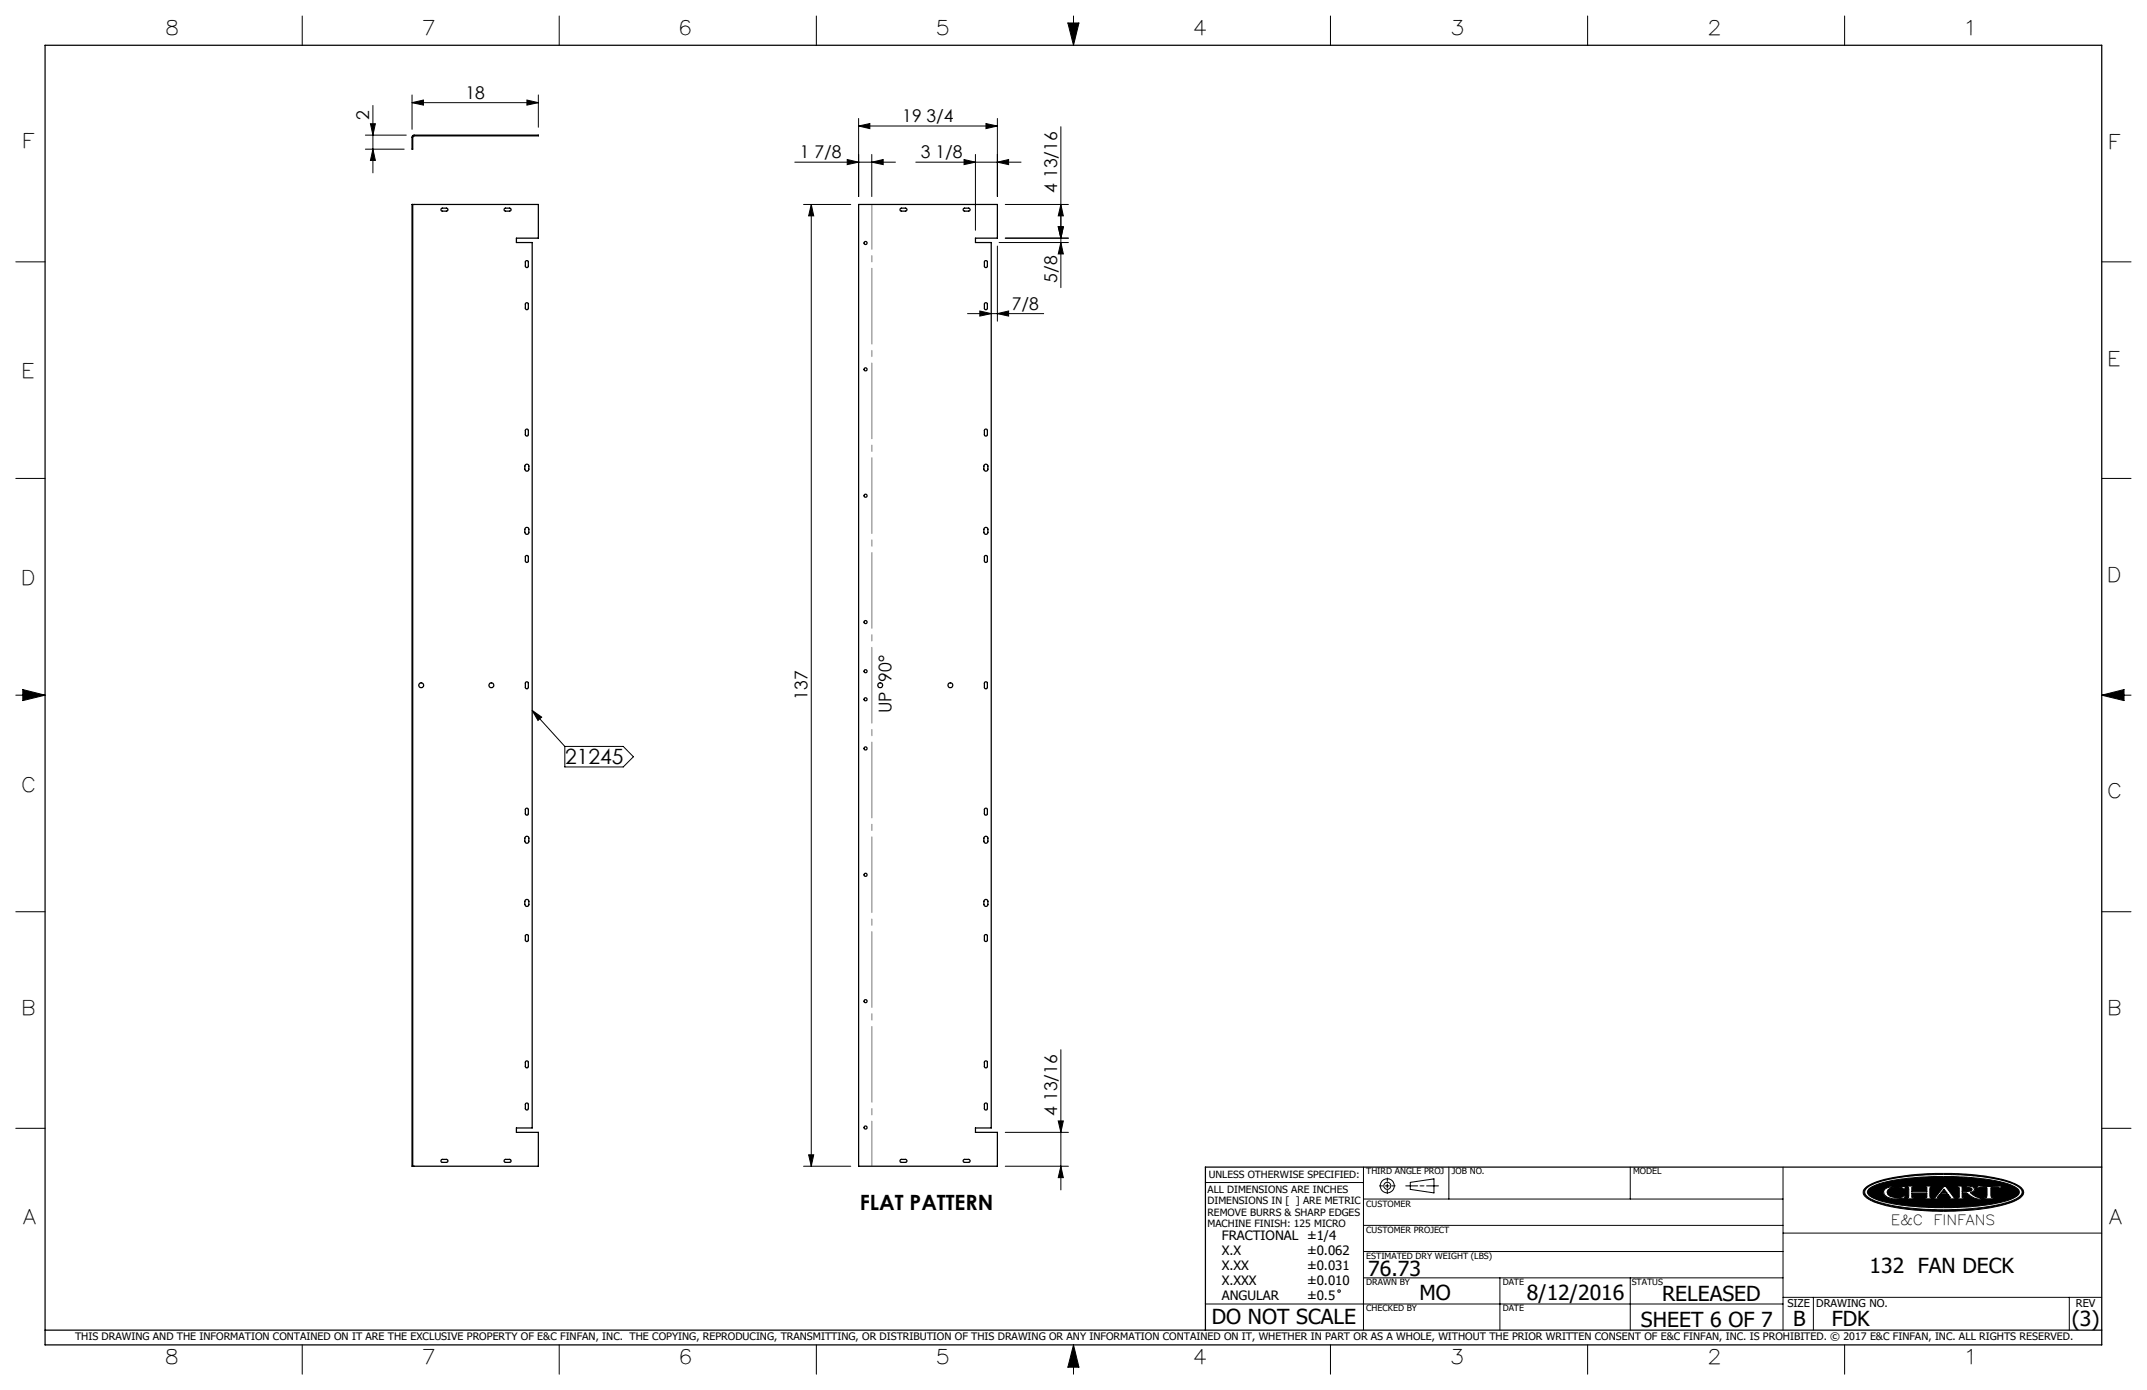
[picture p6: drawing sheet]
<svg xmlns="http://www.w3.org/2000/svg" width="432mm" height="279mm" viewBox="0 0 432 279" stroke-linecap="round" stroke-linejoin="round" font-family="sans-serif">
<g fill="none" stroke="#000" stroke-width=".2">
<path d="M60.8 3.2v5.9M82.9 19.1v6.9M108.3 19.1v6.5M112.5 3.2v5.9M164.2 3.2v5.9M214.8 4.6h2.2l-1.1 4.5zM215.9 3.2v5.9M267.6 3.2v5.9M319.3 3.2v5.9M371 3.2v5.9M73.5 27.2h8.2M73.5 30h7.8"/>
<path d="M74.5 24.9h1l-.5 2.3zM75 21.2v13.5M75 30l.5 2.2h-1zM82.9 20.6l2.3-.5v1zM82.9 20.6h25.4M106 20.1l2.3 .5-2.3 .5zM159.8 32.6h20.3M170.4 32.1l2.3 .5-2.3 .5zM172.7 25.3l2.2-.5v1.1zM172.7 23.8v15.7M172.7 25.3h27.9M175.3 32.6l2.3-.5v1z"/>
<path d="M175.3 31v8.5M184.2 32.6h21.2M193.9 32.1l2.3 .5-2.3 .5zM196.2 31v15.3M198.3 24.8l2.3 .5-2.3 .6zM200.6 32.6l2.2-.5v1zM200.6 23.8v15.7M213.4 25.5v32.3M3.2 52.6h5.9M161.6 41.1h9.5M163.2 41.1l.5 2.3h-1.1zM163.2 41.1v193.3"/>
<path d="M200.6 49.5v15.1M200.9 48.8h14M202.2 47.9h12.7M202.2 41.1h12.7M212.8 45.6h1.1l-.5 2.3zM213.4 41.1l.5 2.3h-1.1zM213.4 48.8l.5 2.2h-1.1zM422.7 52.6h5.9M194.6 63h15.3M197.1 62.5l2.3 .5-2.3 .5zM200.6 63l2.2-.5v1zM3.2 96.2h5.9"/>
<path d="M422.7 96.2h5.9M3.2 139.7h5.9M4.6 138.6l4.5 1.1-4.5 1.1zM422.7 139.7h5.9M422.7 139.7l4.5-1.1v2.2zM107 142.8l1.9 1.3-.7 .7zM107 142.8l6.6 7.2M113.6 150h11.7l2.1 2.1-2.1 2.1h-11.7zM3.2 183.3h5.9M422.7 183.3h5.9M213.4 211v28.2M3.2 226.8h5.9"/>
<path d="M161.6 234.4h9.5M162.6 232.1h1.1l-.5 2.3zM202.2 234.4h12.7M202.2 227.6h12.7M212.8 225.3h1.1l-.5 2.3zM213.4 234.4l.5 2.3h-1.1zM242.4 237.7h31.8M274.2 234.6v32.8M277.4 238.4h.7M278.6 238.4h.8M279 236.8v.7M279 238v.8"/>
<path d="M279 239.3v.6M279.9 238.4h.7M282.7 238.4h2.4M283.6 237.7l4.8-.7v2.8l-4.8-.7zM285.6 238.4h.8M286.9 238.4h2.4M291.4 234.6v6.4M327.9 234.6v6.4M358.6 234.6v32.8M375.3 238.7a16.2 16.2 0 0 1 7.4-2.3 55.4 55.4 0 0 1 21.3 1.1l1.9 .8a1.36 1.36 0 0 1 1.1 1.1 1.36 1.36 0 0 1-.7 1.4 23 23 0 0 1-9.9 2.4l-.5 .1a53.3 53.3 0 0 1-18.2-1.4 4.1 4.1 0 0 1-3-2 1.17 1.17 0 0 1 .6-1.2zM375.4 238.9a12.3 12.3 0 0 1 6-2.1 59.4 59.4 0 0 1 22.1 .7 4.5 4.5 0 0 1 3.1 1.9 1.36 1.36 0 0 1-.9 1.5 27.8 27.8 0 0 1-10.4 2.1l-1.1 .1a48.8 48.8 0 0 1-17.3-1.8l-1.5-.9a.94 .94 0 0 1 0-1.5zM375.8 239a15.4 15.4 0 0 1 7.6-2.1l3.6-.3 3.3-.1a44.5 44.5 0 0 1 14.2 1.7l.8 .4a1.03 1.03 0 0 1 .8 1 1.03 1.03 0 0 1-.8 1 25.5 25.5 0 0 1-9.5 2l-5 .1a43.6 43.6 0 0 1-13.5-1.6l-1.3-.8a.79 .79 0 0 1-.2-1.3z"/>
<path d="M379 239.1a5 5 0 0 1 3.5-.6h.7l-.2 .6-.5-.4a3.4 3.4 0 0 0-2.8 .4l-.2 .5 .2 .5a3.1 3.1 0 0 0 2.8 .5l.4-.3h.3l-.2 .5-.7 .1a3.6 3.6 0 0 1-3.3-.8l-.2-.6zM383.5 238.4h1.6v.2l-.6 .1v.8h3v-.8l-.5-.1v-.2h1.5v.2l-.3 .1-.1 .4 .1 1.5v.1l.3 .1v.2h-1.5v-.2h.4l.1-.2v-.8h-3v.8l.1 .2h.5v.2h-1.6v-.2l.3-.1 .1-.1v-1.5v-.4l-.4-.1zM391 239l.6 .9h-1.3zM391 238.4h.3l1.7 2.3 .5 .1v.2h-1.6v-.2l.4-.1-.5-.6h-1.7l-.5 .7h.6v.2h-1.5v-.2l.5-.1zM393.6 238.4h2.3l.9 .2 .3 .4-.2 .5-.7 .2 1.2 .9 1.1 .2v.2a4.2 4.2 0 0 1-2.9-1.1l-1-.1v.9l.6 .1v.2h-1.6v-.2h.3l.2-.2v-1.8l-.5-.2zM394.6 238.6h.9l.9 .2 .2 .3-.2 .3-1.8 .1zM397.9 238.3l1 .2 3.7-.1-.3 .5h-.2l-.1-.2h-1.6l.1 1.9 .6 .2v.2h-2.2v-.2l.7-.2v-1.8l-1.6-.1-.2 .2h-.3zM402.1 238.9h.1M422.7 226.8h5.9M274.2 256.9h84.4M274.2 251.6h84.4M274.2 246.3h84.4"/>
<path d="M274.2 241h84.4M301.7 256.9v10.5M327.9 256.9v10.5M358.6 247.9h64.1M60.8 270.3v5.9M112.5 270.3v5.9M164.2 270.3v5.9M215.9 270.3v5.9M215.9 270.3l1.1 4.5h-2.2zM242.4 262.1h116.2M267.6 270.3v5.9M319.3 270.3v5.9"/>
<path d="M358.6 260.8h64.1M364.7 260.8v6.6M371 270.3v5.9M416.2 260.8v6.6"/>
<circle cx="279" cy="238.4" r=".71"/>
<circle cx="279" cy="238.4" r="1.41"/>
<circle cx="269.3" cy="259.5" r=".25"/>
</g>
<g fill="none" stroke="#000" stroke-width=".25">
<path d="M9.1 9.1h413.6v261.2h-413.6zM83 27.3l.2-.1h25.1v.1h-25.1l-.2 .3v2.4h-.1zM83 41.1h25.3v6.8h-4.4v.9h3.1v177.9h-3.1v.9h4.4v6.8h-25.3M83 41.1h-.1v193.3h.1M83 41.1v193.3M88.7 42l.2-.2h.9a.3 .3 0 0 1 .3 .3 .3 .3 0 0 1-.3 .3h-.8a.3 .3 0 0 1-.3-.4zM101.4 42l.2-.2h.9a.3 .3 0 0 1 .3 .3 .3 .3 0 0 1-.3 .3h-.8a.3 .3 0 0 1-.3-.4zM105.8 52.4a.3 .3 0 0 1 .5 .3v.8a.3 .3 0 0 1-.3 .3 .3 .3 0 0 1-.3-.3v-.9zM172.7 41.1h27.9v6.8h-4.4v.9h3.2v177.9h-3.2v.9h4.4v6.8h-27.9zM181.2 41.9l.9-.1a.3 .3 0 0 1 .3 .3 .3 .3 0 0 1-.3 .3h-.8a.3 .3 0 0 1-.3-.2 .3 .3 0 0 1 .2-.3zM193.8 41.9l1-.1a.3 .3 0 0 1 .3 .3 .3 .3 0 0 1-.3 .3h-.8a.29 .29 0 0 1-.3-.1 .29 .29 0 0 1 .1-.4zM198 52.5l.1-.1a.3 .3 0 0 1 .5 .3v.8a.3 .3 0 0 1-.3 .3 .3 .3 0 0 1-.3-.3z"/>
<path d="M105.7 61l.1-.1a.3 .3 0 0 1 .5 .2v.8a.3 .3 0 0 1-.3 .4 .3 .3 0 0 1-.3-.4zM198 60.9h.1a.3 .3 0 0 1 .5 .2v.8a.3 .3 0 0 1-.3 .4 .3 .3 0 0 1-.3-.4zM105.7 93.5l.2-.2a.38 .38 0 0 1 .5 .4v.6a.41 .41 0 0 1-.4 .4 .41 .41 0 0 1-.4-.4zM105.7 86.4l.1-.1a.3 .3 0 0 1 .5 .2v.8a.3 .3 0 0 1-.3 .4 .3 .3 0 0 1-.3-.4zM197.9 93.5l.3-.2a.38 .38 0 0 1 .5 .4v.6a.41 .41 0 0 1-.4 .4 .41 .41 0 0 1-.4-.4zM198 86.3h.1a.3 .3 0 0 1 .5 .2v.8a.3 .3 0 0 1-.3 .4 .3 .3 0 0 1-.3-.4zM105.7 106.2l.2-.2a.38 .38 0 0 1 .5 .4v.6a.41 .41 0 0 1-.4 .4 .41 .41 0 0 1-.4-.4zM105.7 111.8l.1-.1a.3 .3 0 0 1 .5 .2v.8a.3 .3 0 0 1-.3 .4 .3 .3 0 0 1-.3-.4zM197.9 106.2l.3-.2a.38 .38 0 0 1 .5 .4v.6a.41 .41 0 0 1-.4 .4 .41 .41 0 0 1-.4-.4zM198 111.7h.1a.3 .3 0 0 1 .5 .2v.8a.3 .3 0 0 1-.3 .4 .3 .3 0 0 1-.3-.4zM105.7 137.2l.1-.1a.3 .3 0 0 1 .5 .2v.8a.3 .3 0 0 1-.3 .4 .3 .3 0 0 1-.3-.4zM198 137.1h.1a.3 .3 0 0 1 .5 .2v.8a.3 .3 0 0 1-.3 .4 .3 .3 0 0 1-.3-.4z"/>
<path d="M105.7 168.2l.2-.1a.38 .38 0 0 1 .5 .4v.6a.41 .41 0 0 1-.4 .4 .41 .41 0 0 1-.4-.4zM105.7 162.6l.1-.1a.3 .3 0 0 1 .5 .2v.8a.3 .3 0 0 1-.3 .4 .3 .3 0 0 1-.3-.4zM198 168.2l.2-.1a.38 .38 0 0 1 .5 .4v.6a.41 .41 0 0 1-.4 .4 .41 .41 0 0 1-.4-.4zM198 162.5h.1a.3 .3 0 0 1 .5 .2v.8a.3 .3 0 0 1-.3 .4 .3 .3 0 0 1-.3-.4zM105.7 180.9l.2-.1a.38 .38 0 0 1 .5 .4v.6a.41 .41 0 0 1-.4 .4 .41 .41 0 0 1-.4-.4zM105.7 188l.1-.1a.3 .3 0 0 1 .5 .2v.8a.3 .3 0 0 1-.3 .4 .3 .3 0 0 1-.3-.4zM198 180.9l.2-.1a.38 .38 0 0 1 .5 .4v.6a.41 .41 0 0 1-.4 .4 .41 .41 0 0 1-.4-.4zM198 187.9h.1a.3 .3 0 0 1 .5 .2v.8a.3 .3 0 0 1-.3 .4 .3 .3 0 0 1-.3-.4zM105.7 213.4l.1-.1a.3 .3 0 0 1 .5 .2v.8a.3 .3 0 0 1-.3 .4 .3 .3 0 0 1-.3-.4zM198 213.3h.1a.3 .3 0 0 1 .5 .2v.8a.3 .3 0 0 1-.3 .4 .3 .3 0 0 1-.3-.4zM88.8 233.1l1-.1a.3 .3 0 0 1 .3 .3 .3 .3 0 0 1-.3 .3h-.8a.3 .3 0 0 1-.3-.2 .3 .3 0 0 1 .1-.3zM101.4 233.2l.2-.2h.9a.3 .3 0 0 1 .3 .3 .3 .3 0 0 1-.3 .3h-.8a.3 .3 0 0 1-.3-.4z"/>
<path d="M105.7 221.9l.1-.1a.3 .3 0 0 1 .5 .2v.8a.3 .3 0 0 1-.3 .3 .3 .3 0 0 1-.3-.3zM181.2 233.1l.9-.1a.3 .3 0 0 1 .3 .3 .3 .3 0 0 1-.3 .3h-.8a.3 .3 0 0 1-.3-.2 .3 .3 0 0 1 .2-.3zM193.9 233.1l.9-.1a.3 .3 0 0 1 .3 .3 .3 .3 0 0 1-.3 .3h-.8a.3 .3 0 0 1-.3-.2 .3 .3 0 0 1 .2-.3zM198 221.8h.1a.3 .3 0 0 1 .5 .2v.8a.3 .3 0 0 1-.3 .3 .3 .3 0 0 1-.3-.3zM422.7 234.6h-180.3v32.8M9.1 267.4h413.6"/>
<circle cx="174.1" cy="48.8" r=".31"/>
<circle cx="174.1" cy="74.2" r=".31"/>
<circle cx="174.1" cy="99.6" r=".31"/>
<circle cx="84.7" cy="137.8" r=".49"/>
<circle cx="98.8" cy="137.8" r=".49"/>
<circle cx="174.1" cy="125" r=".31"/>
<circle cx="174.1" cy="134.9" r=".31"/>
<circle cx="177" cy="137.7" r=".48"/>
<circle cx="191.1" cy="137.7" r=".48"/>
<circle cx="174.1" cy="140.6" r=".31"/>
<circle cx="174.1" cy="150.4" r=".31"/>
<circle cx="174.1" cy="175.8" r=".31"/>
<circle cx="174.1" cy="201.2" r=".31"/>
<circle cx="174.1" cy="226.6" r=".31"/>
</g>
<g fill="#000">
<path d="M383.5 238.4v.2h.3l.1 .2v1.8l-.1 .1-.3 .1v.2h1.6v-.2h-.5l-.1-.2v-.8h3v.9l-.5 .1v.2h1.5v-.2l-.3-.1-.1-.2v-1.6l.1-.3h.3v-.2h-1.5v.2l.5 .1v.8h-3v-.8l.6-.1v-.2zM391 238.4l-1.8 2.3-.5 .1v.2h1.5v-.2h-.6l.5-.7h1.7l.5 .6-.4 .1v.2h1.6v-.2l-.5-.1-1.7-2.3zM393.6 238.4v.2l.5 .2v1.8l-.2 .2h-.3v.2h1.6v-.2l-.6-.1v-.9l1 .1a3.7 3.7 0 0 0 2.9 1.1v-.2a3.4 3.4 0 0 1-2.3-1.1 .68 .68 0 0 0 .8-.2 .68 .68 0 0 0 0-.8l-.7-.3zM397.9 238.3l-.4 .6h.3l.2-.2 1.6 .1v1.8l-.2 .2h-.5v.2h2.2v-.2h-.5l-.2-.3v-1.7l1.6-.1 .1 .2h.2l.3-.5-4 .1zM375.8 239a13.3 13.3 0 0 1 6.5-2l2.7-.3 3.8-.2 7.5 .2a24.3 24.3 0 0 1 9.1 2 1.01 1.01 0 0 1 .7 .9 1.01 1.01 0 0 1-.7 1 21.9 21.9 0 0 1-8.6 1.9l-3.9 .2h-4.1l-3.8-.2a21.2 21.2 0 0 1-8.8-2l-.4-.3-.2-.5zM379.1 239a1.04 1.04 0 0 0 .7 1.7 7 7 0 0 0 3.2 .1l.2-.5h-.3l-.5 .4a2.56 2.56 0 0 1-2.8-.8 1.28 1.28 0 0 1 1.4-1.3h.2a1.49 1.49 0 0 1 1.4 .2l.4 .3 .2-.6h-.6a4.7 4.7 0 0 0-3.5 .5zM375.3 238.7a17.5 17.5 0 0 1 7.8-2.4l5.1-.4h4.8a34.5 34.5 0 0 1 12.5 2.2l.4 .2a1.36 1.36 0 0 1 .9 2 9.1 9.1 0 0 1-5.1 2.2l-.4 .1a58.1 58.1 0 0 1-23.1-.6 5.6 5.6 0 0 1-3.4-1.9v-.8zM375.3 238.9a1.14 1.14 0 0 0 .6 1.9 24 24 0 0 0 9.3 2.1l4.6 .3 3.7-.1a33.7 33.7 0 0 0 11.9-2.1l.4-.2a1.19 1.19 0 0 0 .9-1.2 1.19 1.19 0 0 0-.9-1.1 21.6 21.6 0 0 0-8.8-2.1l-5.1-.3-4.7 .1a30.2 30.2 0 0 0-11.1 2.1z" fill-rule="evenodd"/>
<path d="M215.9 270.3l-1.1 4.5h2.2zM214.8 4.6h2.2l-1.1 4.5zM4.6 138.6l4.5 1.1-4.5 1.1zM422.7 139.7l4.5-1.1v2.2zM391 239l-.7 .9h1.3zM394.6 238.6v.9l1.7-.1a.38 .38 0 0 0 .3-.4 .38 .38 0 0 0-.5-.3z" fill-rule="evenodd"/>
</g>
<path d="M175.4 234.4v-193.3" fill="none" stroke="#808080" stroke-width=".2" stroke-dasharray="15.2 1.3 1.3 1.3" stroke-dashoffset="6.2"/>
<g fill="#000">
<path d="M107 142.8l1.9 1.3-.7 .7z"/>
<path d="M74.5 24.9h1l-.5 2.3zM75 30l.5 2.2h-1z"/>
<path d="M82.9 20.6l2.3-.5v1zM106 20.1l2.3 .5-2.3 .5z"/>
<path d="M175.3 32.6l2.3-.5v1zM170.4 32.1l2.3 .5-2.3 .5zM198.3 24.8l2.3 .5-2.3 .6zM172.7 25.3l2.2-.5v1.1zM200.6 32.6l2.2-.5v1zM193.9 32.1l2.3 .5-2.3 .5zM200.6 63l2.2-.5v1zM197.1 62.5l2.3 .5-2.3 .5z"/>
<path d="M163.2 41.1l.5 2.3h-1.1zM162.6 232.1h1.1l-.5 2.3z"/>
<path d="M212.8 45.6h1.1l-.5 2.3zM213.4 41.1l.5 2.3h-1.1zM213.4 234.4l.5 2.3h-1.1zM212.8 225.3h1.1l-.5 2.3z"/>
<path d="M212.8 45.6h1.1l-.5 2.3zM213.4 48.8l.5 2.2h-1.1z"/>
</g>
<g font-size="4.2">
<text x="113.7" y="153.6">21245</text>
<text x="172.9" y="243.3">FLAT PATTERN</text>
<text x="275.2" y="256.5">76.73</text>
<text x="376" y="255.9">132 FAN DECK</text>
<text x="285.5" y="261.4">MO</text>
<text x="307.1" y="261.3">8/12/2016</text>
<text x="334.3" y="261.6">RELEASED</text>
<text x="243.7" y="266.1">DO NOT SCALE</text>
<text x="330" y="266.7">SHEET 6 OF 7</text>
<text x="360.6" y="266.5">B</text>
<text x="368.4" y="266.6">FDK</text>
<text x="416.7" y="266.5">(3)</text>
</g>
<g font-size="4">
<text x="33.6" y="7.1">8</text>
<text x="85.2" y="7.1">7</text>
<text x="137" y="7.1">6</text>
<text x="188.6" y="7.1">5</text>
<text x="240.3" y="7.1">4</text>
<text x="292.1" y="7.1">3</text>
<text x="343.8" y="7.1">2</text>
<text x="395.7" y="7.1">1</text>
<text x="4.9" y="29.8">F</text>
<text x="424.5" y="29.9">F</text>
<text x="4.8" y="76">E</text>
<text x="424.3" y="73.5">E</text>
<text x="4.7" y="117.7">D</text>
<text x="424.2" y="116.9">D</text>
<text x="4.7" y="159.3">C</text>
<text x="424.2" y="160.4">C</text>
<text x="4.8" y="204">B</text>
<text x="424.3" y="204">B</text>
<text x="4.8" y="246.1">A</text>
<text x="424.3" y="246">A</text>
<text x="33.6" y="274.3">8</text>
<text x="85.2" y="274.3">7</text>
<text x="137" y="274.3">6</text>
<text x="188.6" y="274.3">5</text>
<text x="240.3" y="274.3">4</text>
<text x="292.1" y="274.3">3</text>
<text x="343.8" y="274.3">2</text>
<text x="395.8" y="274.3">1</text>
</g>
<g font-size="3.5">
<text x="93.6" y="19.8">18</text>
<text x="74.2" y="24.1" transform="rotate(-90 74.2 24.1)">2</text>
<text x="181.5" y="24.6">19 3/4</text>
<text x="160.9" y="31.8">1 7/8</text>
<text x="185.2" y="31.8">3 1/8</text>
<text x="212.6" y="38.7" transform="rotate(-90 212.6 38.7)">4 13/16</text>
<text x="212.6" y="56.8" transform="rotate(-90 212.6 56.8)">5/8</text>
<text x="203.5" y="62.2">7/8</text>
<text x="162.4" y="140.7" transform="rotate(-90 162.4 140.7)">137</text>
<text x="179.3" y="143.4" transform="rotate(-90 179.3 143.4)">UP 90°</text>
<text x="212.6" y="224.3" transform="rotate(-90 212.6 224.3)">4 13/16</text>
</g>
<g font-size="2.8">
<text x="380.3" y="246.2">E&amp;C</text>
<text x="388.9" y="246.2">FINFANS</text>
</g>
<g font-size="2.6">
<text x="245.7" y="249.3">FRACTIONAL ±1/4</text>
<text x="245.7" y="252.3">X.X</text>
<text x="245.7" y="255.3">X.XX</text>
<text x="262.9" y="252.3">±0.062</text>
<text x="262.9" y="255.3">±0.031</text>
<text x="245.7" y="258.3">X.XXX</text>
<text x="245.7" y="261.3">ANGULAR</text>
<text x="262.9" y="258.3">±0.010</text>
<text x="262.9" y="261.3">±0.5</text>
</g>
<g font-size="2.2">
<text x="359.5" y="262.8">SIZE</text>
<text x="365.3" y="262.7">DRAWING NO.</text>
<text x="417.5" y="262.8">REV</text>
</g>
<text font-size="2.1" x="15.1" y="269.4">THIS DRAWING AND THE INFORMATION CONTAINED ON IT ARE THE EXCLUSIVE PROPERTY OF E&amp;C FINFAN, INC. THE COPYING, REPRODUCING, TRANSMITTING, OR DISTRIBUTION OF THIS DRAWING OR ANY INFORMATION CONTAINED ON IT, WHETHER IN PART OR AS A WHOLE, WITHOUT THE PRIOR WRITTEN CONSENT OF E&amp;C FINFAN, INC. IS PROHIBITED. © 2017 E&amp;C FINFAN, INC. ALL RIGHTS RESERVED.</text>
<g font-size="2">
<text x="242.9" y="239.8">ALL DIMENSIONS ARE INCHES</text>
<text x="243.1" y="236.8">UNLESS OTHERWISE SPECIFIED:</text>
<text x="242.9" y="242.1">DIMENSIONS IN [ ] ARE METRIC</text>
<text x="242.9" y="244.4">REMOVE BURRS &amp; SHARP EDGES</text>
<text x="242.9" y="246.7">MACHINE FINISH: 125 MICRO</text>
</g>
<g font-size="1.7">
<text x="274.8" y="236.1">THIRD ANGLE PROJ</text>
<text x="292" y="236.1">JOB NO.</text>
<text x="328.5" y="236.1">MODEL</text>
<text x="274.8" y="242.5">CUSTOMER</text>
<text x="274.8" y="247.8">CUSTOMER PROJECT</text>
<text x="274.8" y="253.1">ESTIMATED DRY WEIGHT (LBS)</text>
<text x="274.8" y="258.3">DRAWN BY</text>
<text x="274.8" y="263.6">CHECKED BY</text>
<text x="302.2" y="263.6">DATE</text>
<text x="302.2" y="258.3">DATE</text>
<text x="328.2" y="258.3">STATUS</text>
</g>
</svg>
